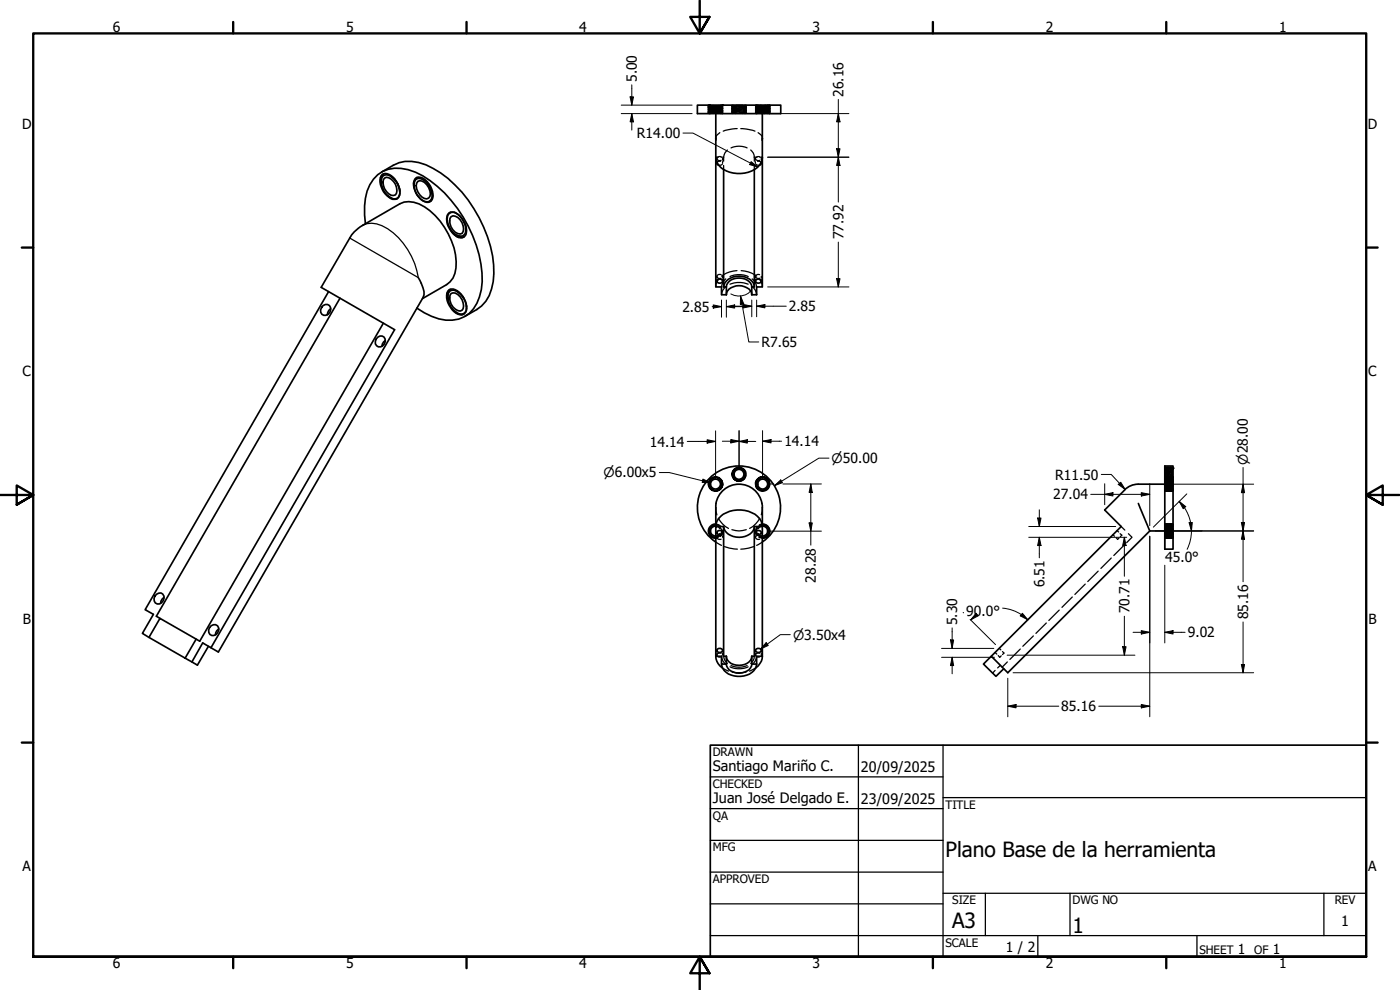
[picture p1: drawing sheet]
<svg xmlns="http://www.w3.org/2000/svg" width="420mm" height="297mm" viewBox="0 0 420 297" stroke-linecap="round" stroke-linejoin="round" font-family="sans-serif">
<!-- layer: Hidden (ANSI) -->
<g fill="none" stroke="#000" stroke-width=".38">
<path d="M212.6 33.8l.1 .2M212.6 33.3l.1 .2zM212.6 32.8l.1 .1zM212.6 31.9h.1M212.6 33.8l.1 .1M212.6 31.6v2M212.6 33.8v.3M212.7 32.2v.2M212.7 33.8h-.1M212.7 31.8l-.1 .1M212.7 31.7l-.1 .2M212.8 34l.1 .1"/>
<path d="M212.8 33.5l.1 .1M212.8 33l.1 .1M212.8 32v.2zM212.9 31.6h.1M212.9 32.9l4 .2-.9 .1M212.9 33.1l3.6 .2-1.2 .2M212.9 31.5l2.4 .2M212.9 32.6h.1M212.9 33.6h-.1M212.9 33.6l-.1 .1M212.9 33.1l-.1 .1M212.9 32.6l-.1 .1"/>
<path d="M212.9 31.5v.1M213 33.1l3.5 .2-1 .2M213 31.5l2.2 .2M213.1 32.9l3.8 .2-1.2 .1M213.2 31.5v.9M213.2 33.3v.8M213.3 31.8l-.7 .1 4.1 .2M213.6 31.8l-1 .1 3.9 .2M214 32.7l2.5 .1-2.3 .2M214.1 34l2.4 .1M214.1 33.5l-1.2 .1 3.6 .2M214.1 32.7l2.4 .1-2.4 .2"/>
<path d="M214.2 33.5l-1.3 .1 3.5 .2M214.3 34l2.5 .1M214.5 33.2l-1.9 .1 2.9 .2M214.8 33.3l-2.2 .1 2.7 .1M215.2 32.2l1.4 .2-3.6 .2M215.3 32.5l1.6 .1-3.3 .2M215.3 33.9l-2.4 .2M215.3 32.2l1.2 .1-3.6 .3M215.5 34l-2.5 .1M215.5 32.5l1.4 .1-3.6 .2M215.7 32.2l-3.1 .1 1.7 .1M216 32.2l-3.4 .2h1.5"/>
<path d="M216 39.8a2.06 2.06 0 0 0-1.2 1.7M216.2 31.5v.9M216.2 33.3v.8M216.5 31.8l-3.6 .3 1.1 .1M216.5 33.6h.4l-4.3 .2 .3 .1M216.5 31.5l.4 .1-2.1 .1M216.5 31.8l-3.6 .3 1.2 .1M216.6 32.8v.1M216.6 33.3l.1 .2M216.6 32.8l.1 .1M216.6 33.3l.1 .1M216.7 33.8v.1"/>
<path d="M216.7 33.3h-.1M216.7 32.2v.2M216.7 31.7v.1M216.7 31.7l.2 1.9M216.7 33v.2zM216.7 32.5v.2zM216.7 33.5l.2 .1M216.8 31.6l-2.3 .1M216.9 33.6l-4.3 .2 .5 .1M216.9 33.8v.3l-.2-.1M216.9 33.6l-.2 .1M216.9 32.1l-.2 .1"/>
<path d="M219.7 34l.1 .1M219.7 34v.1M219.7 33l.1 .1M219.7 31.5v2.5M219.8 32.5l4 .2-.5 .1M219.8 31.5l.1 .1M219.8 33.4v.2M219.8 32.4v.2M219.8 31.9v.2M219.8 33.9l-.1 .1M219.8 32.9h-.1M219.9 33.6l.1 .2"/>
<path d="M219.9 33.1v.2M219.9 32.6v.2M219.9 32.2v.1M220 31.7l-.1 .1M220 33.7l-.1 .1M220.3 31.5v.9M220.3 33.3v.8M220.5 32.2h-.5l3.6 .3-.8 .1M220.8 31.8l2.8 .2-2 .1M220.9 33.9l-1.2 .1 1.2 .1M220.9 33.6l2.9 .1-1.7 .1M220.9 31.5l2.4 .2"/>
<path d="M221.2 38.6l-1.6 .1-2.6 .7M221.6 32.6l-1.6 .2 3.1 .1M222 33.9l1.6 .1-.8 .1M222.1 32.1l1.7 .1-2.9 .2M222.1 32.8l-2.4 .1 2.4 .2M222.3 38.6l1.7 .1 2.6 .7M222.8 33.1l-2.8 .1 1.9 .2M222.8 31.5l-2.3 .2M223.1 33.5h.5l-3.6 .2 .8 .1M223.3 33.1l.6 .1-4.1 .3M223.3 31.8l-3.6 .2 1.2 .1M223.3 31.5v.9"/>
<path d="M223.3 33.3v.8M223.6 34h.1M223.6 33.9v.1M223.6 33.4v.2M223.6 32.9v.2M223.6 32.4v.2M223.6 31.9v.2M223.6 31.5l.1 .1M223.6 34v.1M223.8 33.6v.2M223.8 32.1v.2M223.8 31.7v.1"/>
<path d="M223.8 33.1v.1M223.8 32.6v.2M223.8 33.3h.1M223.8 32.8h.1M223.9 31.5v2.6M226.8 31.5v.2M226.8 32.3v.1M226.8 31.7v.2M226.8 33.7v.1M226.8 31.7h.1M226.8 31.9v.1M226.8 32.1v.1"/>
<path d="M226.8 32.4v1.7M226.8 32.6v.3M226.8 33.7v.2M226.8 33.1v.3M226.8 32.1v.2M226.8 33.6h.1M226.9 31.5l-.1 .2M226.9 31.7h2.6M226.9 34l.1 .1M226.9 33.5v.1M226.9 32.3l.1 .3M226.9 31.9v.2"/>
<path d="M226.9 33.8v.2M226.9 33.3v.2M226.9 32.8l.1 .1M226.9 34v.1M227 34v.1M227 32.9l-.1 .2M227 32.6h-.1M227.1 33.1l3.6 .2-1.2 .1M227.1 34l2.5 .1M227.2 32.1l-.4 .1 4.1 .2M227.3 32.9l3.7 .2h-1.2M227.3 31.7l-.5 .1 4.1 .3"/>
<path d="M227.4 31.5v.9M227.4 33.3v.8M227.5 33.3l3.5 .2h-1.3M227.5 39.8a1.98 1.98 0 0 1 1.3 1.7M228.2 31.8l-1.2 .1 3.6 .3M228.3 33.5l-1.3 .1 3.7 .2M228.3 32.6l2.4 .2-2.5 .1M228.3 33.5l2.4 .2-2.5 .1M228.5 33.6l-1.7 .1 3.1 .1M228.5 31.5l-1.7 .2h.7M228.6 34l2.4 .1M228.6 33.2l-1.8 .1 2.9 .2"/>
<path d="M228.7 31.8l2.2 .1-2.4 .2M229.4 32.2l-2.4 .2 2.6 .2M229.5 33.9l-2.5 .2M229.5 32.2l1.2 .1-3.7 .3M229.5 33.1l1.2 .1-3.6 .3M229.6 31.5l1.1 .2h-1.3M229.7 32.5l-2.9 .2 1.9 .1M229.7 32.5l1.2 .1-3.6 .2M229.8 32.2l-3 .1 1.7 .1M229.9 32.8l1 .1-3.6 .2M230.4 31.5v.9M230.4 33.3v.8"/>
<path d="M230.7 31.8l-3.7 .3 1.3 .1M230.7 32.7l-3.7 .2 1.3 .1M230.7 32.7l.1 .2M230.7 33.8l.1 .1M230.7 31.8l.3 .1M230.8 31.5l-.1 .3M230.8 33.7l-.1 .1M230.8 33.1v.3M230.8 32.1v.3M230.8 33.6v.2M230.8 32.6l-.1 .1M230.9 34l-2.4 .1"/>
<path d="M230.9 33.5v.1M230.9 32.8v.3M230.9 32.3v.3M230.9 34l.1 .1M230.9 34l-.1 .1M230.9 33.3v.2M230.9 33.8l.1 .1M230.9 33.6l-4.1 .2 .5 .1M230.9 34h.1M231 31.5l-2.4 .2M231 31.5v.2M231 31.9l-.1 .3"/>
<path d="M231 31.5l-.1 .2M231 31.9v.1M231 32.1v.1M231 32.4v1.7M214.8 47.2h.8M215.1 47.5a.86 .86 0 0 0 1.3 .6M215.1 47.5v.6M215.1 48.5v.5M216.3 48.4l-.9 .1-.2 .3M216.4 47h-.2a.86 .86 0 0 0-1.1 .5M216.4 47.2h.8M216.8 49.3l-.3 .2-.8 .1"/>
<path d="M216.9 47.5v.6M216.9 48.5v.5M217.2 47.2v1.2M217.2 49.6v1.2M218.3 45a3 3 0 0 0-1.1 2.2M219.4 44.4a6 6 0 0 1 4.8 0M225.3 45a2.7 2.7 0 0 1 1.1 2.2M226.4 47.2h.8M226.4 47.2v1.2M226.4 49.6v1.2M226.7 47.5a.92 .92 0 0 0 1.3 .6M226.7 47.5v.6"/>
<path d="M226.7 48.5v.5M226.8 49.3l.3 .2 .8 .1M227.3 48.4h.5l.6 .4M228 47h-.6l-.7 .5M228 47.2h.8M228.5 47.5v.6M228.5 48.5v.5M215.1 82.9a.86 .86 0 0 0 1.3 .6M215.1 82.9v.5M215.1 83.9v.4M215.6 83.7l-.7 1.6-.1 .8M216.4 82.4l-.2-.1a.86 .86 0 0 0-1.1 .6"/>
<path d="M216.9 82.9v.5M216.9 83.9v.4M217.8 83.7a3.4 3.4 0 0 0-1.3 2.4M217.8 86a3.4 3.4 0 0 0-1.3 2.4M219.1 83a6.6 6.6 0 0 1 5.4 0M219.1 85.3l.4-.2a7.3 7.3 0 0 1 5 .2M221.2 81.2a8.3 8.3 0 0 0-4.7 1.7M222.4 81.2a8.3 8.3 0 0 1 4.7 1.7M225.7 83.7a3.2 3.2 0 0 1 1.4 2.4M225.7 86a3.2 3.2 0 0 1 1.4 2.4M226.7 82.9a.92 .92 0 0 0 1.3 .6M226.7 82.9v.5"/>
<path d="M226.7 83.9v.4M228 82.4l-.6-.1-.7 .6M228 83.7l.7 1.6 .1 .8M228.5 82.9v.5M228.5 83.9v.4M214.4 143.4a1.8 1.8 0 0 0-1.5 1.6 1.8 1.8 0 0 0 1.1 1.9M214.8 157.2l1.4 .6M214.8 157.4l1.3 .5M214.8 157.8l.9 .4 .3 .4M214.8 152.3l.3 2.2M214.9 157.5a1.84 1.84 0 0 0-1.9 1.2 1.84 1.84 0 0 0 .6 2.1M215.1 159.8v.5"/>
<path d="M215.5 143.6a1.82 1.82 0 0 1 1 1.8 1.82 1.82 0 0 1-1.4 1.6M215.6 155.5a7.5 7.5 0 0 0 3 3M215.9 158a1.84 1.84 0 0 1 .5 2 1.84 1.84 0 0 1-1.8 1.2M216.8 159.1a1.79 1.79 0 0 1-.7 1.9l.6-1 .1-.9M216.9 159.8v.5M219.6 158.9a6.3 6.3 0 0 0 4.4 0M220.1 141.8a1.78 1.78 0 0 0 .7 2 1.78 1.78 0 0 0 2.1-.1M220.7 140.9a1.78 1.78 0 0 1 2.1-.1 1.78 1.78 0 0 1 .7 2M226.7 159.8v.5M227 159.6l.3 .8M227.1 159.6l.4 1 1 .5M227.1 158.2l-.3 1 .2 1.1"/>
<path d="M227.2 158.5l-.2 1.1M228 155.5a7.5 7.5 0 0 1-3 3M228.1 157.7l-1 1.2-.1 .7M228.5 159.8v.5M228.8 157.8l-.5 .2-.7 .6M228.8 157.2l-1 .3M228.8 157.4l-1 .3M228.8 152.3l-.3 2.2M229.2 157.6a1.8 1.8 0 0 1 1.5 1.6 1.8 1.8 0 0 1-1.1 1.8M230.3 144.1a1.86 1.86 0 0 0-2.1-.6 1.86 1.86 0 0 0-1.2 1.8M230.7 145.1a1.81 1.81 0 0 1-1.2 1.8 1.81 1.81 0 0 1-2-.5M335.2 159.2l.5 .4"/>
<path d="M336.5 158l1.1 1.1M349.6 158.7v-1.2l.2 1.3 .1-1.5 .2 3.2M349.6 159.5l.1 2v-.4M349.6 145.8v1.5l.1-.9M349.6 140.8l.1 2.4M349.6 143.1l.1 2.4M349.6 147.1v.1M349.6 143.2v.1M349.6 157.4v.1M349.6 140.2h.2M349.6 143.1h.1M349.6 147.4h.1"/>
<path d="M349.6 143.1v.1M349.6 157.8h.8M349.6 143.7h.8M349.6 146.7h.8M349.6 140.8h.8M349.6 143.8h.8M349.6 141.8v2.3M349.6 147.3v.1M349.6 157.2h1.6M349.6 140.4h.1M349.6 144.3l.2 .1M349.7 140.6l.1-.4 .2 4.2v-.2"/>
<path d="M349.7 144.7l-.1 2.2M349.7 140.3h.1M349.7 144.1l.1 .1M349.8 157.9l-.1-.4-.1 2.1M349.8 144.2l-.1-.8-.1 1.6M349.8 145.2l.1-2.1 .2 2.7M349.8 157.4l-.1 .1M349.8 143.1h2.2M349.8 147.4h2.2M349.8 143.5l.3 3.6v-1.1M349.8 143.2h.2M349.9 157.3h-.1"/>
<path d="M349.9 157.2v.1M349.9 143.3l-.2 .1M349.9 157.2l.1 .1M349.9 140.4h.2M349.9 144.3h.2M349.9 144.4h.2M349.9 140.2h.2M350.1 158.4l-.2 2.8-.1-2M350.1 159.5l-.2-2.3-.1 2.7M350.1 143.1l-.3 4.2v-.6M350.1 143.3h.3M350.1 147.2h.3"/>
<path d="M350.1 143.1l-.2 .1M350.1 143.1v.1M350.1 157.6l-.2 3.6-.1-1.1M350.1 143.8l-.2 3.3-.1-1.7M350.1 142l-.1-1.5-.2 3.2M350.1 144.3l.2 3.1 .1-1.9M350.1 157.5h.1M350.1 147.2l-.2-.1-.3 .3M350.2 157.9l.2 3.3 .1-1.6M350.2 144.7l.1-1.3 .2 3.5M350.2 144.4h.1M350.2 140.2h.1"/>
<path d="M350.3 157.4l-.2 .1M350.3 157.3h.1M350.3 140.2l-.2 .1M350.3 140.2v.1M350.3 144.2l.1 2.9 .1-2.1M350.3 143.2h.2M350.3 147.2h.2M350.4 157.5l-.2 4-.1-.8M350.4 142.2l-.1-1.9-.2 2.7M350.4 140.4h.2M350.4 144.3h.2M350.5 158l-.1-.7-.3 4"/>
<path d="M350.5 140.2h1.5M350.5 157.3h.1M350.5 143.2h.1M350.5 158.7l-.1 2.5-.1-2.3M350.5 158.3l.1 3.2 .2-1.6M350.5 144.6l.1 2.7 .2-2.1M350.5 140.8v-.3l-.2 3.6-.2-.9M350.5 147.2h.1M350.6 158.4v-.9l.3 3.7 .1-.4M350.6 143.7v-.3l.3 3.7 .1-.9M350.6 157.4v.1M350.6 143.3h.3"/>
<path d="M350.6 147.2h.1M350.6 157.6l.3 3.6 .1-1.3M350.6 140.3h.2M350.6 144.2h.2M350.7 140.6l-.1 3.3-.1 .4-.1-1.2-.3 4.3v-.4M350.7 157.4l-.1 .1M350.7 147.2h.2M350.8 158.9l-.2 2.6-.1-2.3M350.8 157.3h.1M350.8 157.4l-.2 .1M350.8 157.7l.1-.4 .3 4.2v-.2M350.8 158.7l.1-1.4 .2 3.4"/>
<path d="M350.8 144l.1-.9 .2 3.9M350.8 141l.2 3.4 .1-1.4M350.8 143.2h.4M350.8 147.2h.4M350.9 141.4l-.1 2.7-.2-2.1M350.9 144.3h.2M350.9 140.4l.1 .1M351 145.7l-.2-2.3-.2 2.6M351 157.3h.1M351 158.7l.2-1.2 .2 3.6M351 159.6l.2-2.1 .1 2.9M351 145l.2-1.6 .1 3.3"/>
<path d="M351 140.8l.2 3.3 .1-1.6M351 157.4l.2 .1M351.1 143.3h.3M351.1 147.2l.2 .2M351.1 140.4l-.1 .1M351.2 141.8l.1-1.6 .1 3.2M351.2 144.3l-.2-1.2-.1 3.7M351.2 140.3h.1M351.2 157.4v.1M351.2 144.1l.1 .1M351.2 157.8h.8M351.2 143.7h.8"/>
<path d="M351.2 146.7h.8M351.2 140.8h.8M351.2 143.8h.8M351.3 144.1l-.1 .1M351.3 157.2h.2M351.3 147.2h.2M351.4 141.4l.1-.9 .2 3.6 .1-.4M351.4 144.5l-.1-1.1-.3 3.5M351.4 157.3l-.2 .2M351.4 157.2l.1 .1M351.4 140.4h.2M351.4 144.3l.1 .1"/>
<path d="M351.4 147.2l-.1 .2M351.5 159.9l.2-2.4 .1 2.6M351.5 159.2l-.2-1.9-.1 2.8M351.5 158.2l-.1-.9-.2 3.8M351.5 144.6l-.1-1.5-.2 3.4M351.5 144.3l-.2 3-.1-1.8M351.5 147.2h.2M351.5 143.1l.3 4.3 .1-.6M351.5 157.4l.2 .1M351.5 143.1l-.2 .1M351.5 147.2l.3 .2 .1-.3 .1 .1M351.5 143.1l.2 .1"/>
<path d="M351.6 143.3l.3 .1 .1 2.4M351.6 157.2h.1M351.6 157.4l.1 .1M351.6 144.3l-.1 .1M351.7 144.2h.2M351.7 157.4v.1M351.7 140.2v.1M351.8 159.2l-.1-1.7-.2 3.3M351.8 158.7l-.1 2.8-.2-2.1M351.8 145.5l-.1-2.1-.2 2.8M351.8 144l-.1 3.3-.2-1.5M351.8 143.2h.2"/>
<path d="M351.8 143.5l-.2 3.6-.1-1.4M351.8 140.2l.1 .1M351.9 157.7l-.2 3.8-.2-1M351.9 157.5v-.2l.1 2.2M351.9 141l-.2-.7-.2 3.9M351.9 142.2l.1 2.2v-.3M351.9 157.2l.1 .2M351.9 157.2h.1M351.9 144.5l.1 2.4M351.9 157.3h-.1M351.9 144.3l.1 .1M351.9 140.4l.1 .1"/>
<path d="M351.9 143.3l-.1 .1M352 158v2.5M352 144.4h.1M352 144.4l-1.5-.1v-1.1l.3 3.5M352 158.7l-.1 2.4M352 159.6l-.1 1.6v-.8M352 145l-.1 2.1v-.4M352 140.8v-.3l-.1 2M352 144.3v.1M352 143.1l-.1 2.5M352 143.1v.1M352 147.1v.1"/>
<path d="M214.8 161.4l.7-.1-.7 .2M214.8 162.7l1.7 .9M215.1 161.2a.86 .86 0 0 0 1.3 .6M215.1 160.8v.4M216 160.1l-.3 .4-.9 .3M216.4 160.7h-.9l-.4 .5M216.9 160.8v.4M217.4 164l1.5 .5 2.4 .3M226.2 164l-1.5 .5-2.4 .3M226.7 161.2a.92 .92 0 0 0 1.3 .6M226.7 160.8v.4M227.6 160.1l.7 .7h.5"/>
<path d="M227.7 161.1l1.1 .4M228 161l.8 .3M228 160.7l-.2-.1a.82 .82 0 0 0-1.1 .6M228.5 160.8v.4M228.8 162.7l-1.7 .9M321.8 179.1l-3.1 3.1M325.7 175.2l-3.1 3.2M329.6 171.4l-3.1 3.1M333.5 167.4l-3.1 3.1M334 160.4l.5 .5M335 161.3l.4 .5 .5-.4M336.2 160.1l.5 .5-.5 .4"/>
<path d="M337.4 163.6l-3.1 3.1M338.6 160.1l1.1 1.1-1.6 1.6M349.6 161.5h1.6M349.6 161.3v.1M349.6 160.8h.8M349.6 161.4h.1M349.7 160.1l-.1 1.4v-1M349.8 161.4l-.1 .1M349.9 161.3h.1M350.1 161.4h.1M350.5 161.3h.1M350.5 161.4l.1 .1"/>
<path d="M350.6 161.4v.1M350.7 161.4l-.1 .1M350.8 161.4l-.2 .1M350.9 161.2l.1 .1M350.9 161.2h.1M351.1 161.5h.1M351.2 161.4v.1M351.2 160.8h.8M351.3 161.4l-.1 .1M351.3 161.5h.2M351.4 161.2l.1 .1M351.4 161.2l-.1 .1"/>
<path d="M351.5 161.4l.1 .1M351.6 161.5h.1M351.6 161.4v.1M351.9 161.5h.1M351.9 161.2l.1 .1M351.9 161.2v.1M351.9 161.2l-.1 .1M352 161.3v.1M215.1 196.6a.88 .88 0 0 0 1.3 .5M215.1 195.2v.4M215.1 196.1v.5M216.4 196l-.2-.1a.84 .84 0 0 0-1.1 .7"/>
<path d="M216.5 196.9a3.7 3.7 0 0 0 1.3 2.5M216.9 195.2v.4M216.9 196.1v.5M217.2 196.9a3 3 0 0 0 1.1 2.2M219.4 199.7a6 6 0 0 0 4.8 0M226.4 196.9a2.7 2.7 0 0 1-1.1 2.2M226.7 196.6l.4 .4 .9 .1M226.7 195.2v.4M226.7 196.1v.5M227.1 196.9a3.5 3.5 0 0 1-1.4 2.5M228 196l-.2-.1a.92 .92 0 0 0-1.1 .7M228.5 195.2v.4"/>
<path d="M228.5 196.1v.5M298.6 195.8l.5 .5M299.6 196.7l.4 .5 .5-.4M299.9 194.5l.5 .5M300.2 199.6l-.8 .8M300.9 195.5l.4 .4-.4 .5M302.3 198.6l-1.6 1.6M306.2 194.7l-3.1 3.2M310.1 190.8l-3.1 3.1M314 186.9l-3.1 3.1M317.9 183.1l-3.1 3.1M216.8 200.4l1.9 .9"/>
<path d="M219.1 200.1a6.6 6.6 0 0 0 5.4 0M219.7 201.7l2.1 .2 2.1-.2M226.8 200.4l-1.9 .9M298.6 201.2l-.7 .8"/>
</g>
<!-- layer: Hidden Narrow (ANSI) -->
<g fill="none" stroke="#000" stroke-width=".3">
<path d="M213 31.5v.9M213 33.3v.8M216.5 31.5v.9M216.5 33.3v.8M220 31.5v.9M220 33.3v.8M223.6 31.5v.9M223.6 33.3v.8M227.1 31.5v.9M227.1 33.3v.8M230.6 31.5v.9M230.6 33.3v.8"/>
<path d="M213.2 158.5a1.75 1.75 0 0 1 3.1 0M214.2 143.6a1.72 1.72 0 0 0-1.2 1.6 1.72 1.72 0 0 0 1.2 1.7M215.3 143.6a1.73 1.73 0 0 1 1.2 1.6 1.73 1.73 0 0 1-1.2 1.7M221.2 140.6a1.72 1.72 0 0 0-1.2 1.7 1.72 1.72 0 0 0 1.2 1.6M222.3 140.6a1.71 1.71 0 0 1 1.3 1.7 1.71 1.71 0 0 1-1.3 1.6M227.3 158.5a1.75 1.75 0 0 1 3.1 0M228.3 143.6a1.72 1.72 0 0 0-1.2 1.6 1.72 1.72 0 0 0 1.2 1.7M229.4 143.6a1.73 1.73 0 0 1 1.2 1.6 1.73 1.73 0 0 1-1.2 1.7M349.6 157.6h.8M349.6 143.4h.8M349.6 147h.8M349.6 140.5h.8"/>
<path d="M349.6 144.1h.8M351.2 157.6h.8M351.2 143.4h.8M351.2 147h.8M351.2 140.5h.8M351.2 144.1h.8M216.3 160.2a1.72 1.72 0 0 1-3.1 .1M227.3 160.2a1.72 1.72 0 0 0 3.1 .1M349.6 161.1h.8M351.2 161.1h.8"/>
</g>
<!-- layer: Visible (ANSI) -->
<g fill="none" stroke="#000" stroke-width=".51">
<path d="M209.3 31.5h25v2.6h-25zM214.8 34.1v13.1M228.8 34.1v13.1M114.6 51.6l3.4-2a12.1 12.1 0 0 1 12 .9 38.6 38.6 0 0 1 17.8 26.3 18.4 18.4 0 0 1-2 13.6l-1.3 1.4-1.4 1.1-3.6 2M114.7 52.4a2.45 2.45 0 0 1 3.2 .7 5.8 5.8 0 0 1 1.8 5.9 1.88 1.88 0 0 1-3.1-.1 5.4 5.4 0 0 1-1.9-5.9 1.96 1.96 0 0 1 3 .3 5.5 5.5 0 0 1 2 5.8 2.17 2.17 0 0 1-3.5-.3 5.8 5.8 0 0 1-1.8-6zM115.1 52.2a2.87 2.87 0 0 0-.6 3M115.4 53.5a2.11 2.11 0 0 1 2.7 1 3.5 3.5 0 0 1 .6 4 3 3 0 0 1-3.6-2.9l-.2-.9zM116.5 58.8a2.54 2.54 0 0 0 2.7 .8M117.2 52.9a5.6 5.6 0 0 1 2.8 4.5M125.1 53.3a2.79 2.79 0 0 0-.8 2.8M125.4 54.4a3.1 3.1 0 0 1 3.6 2.9 1.66 1.66 0 0 1-.9 2.4 4 4 0 0 1-3.1-4.7zM128.5 55.4a4.2 4.2 0 0 1 .8 4.6 2.29 2.29 0 0 1-3.5-.8 4.8 4.8 0 0 1-1.1-5.6 2.55 2.55 0 0 1 3.6 1 5.3 5.3 0 0 1 1.4 5.3 1.87 1.87 0 0 1-2.8 .3 5.5 5.5 0 0 1-2.3-6.1 1.87 1.87 0 0 1 2.8 .2l1.5 1.8 .8 2"/>
<path d="M214.8 47.2v38.9h1.7v2.3h1.5M214.8 41.5l.1 .5M214.8 47.2a5.5 5.5 0 0 0 5.3 4.7 8.4 8.4 0 0 0 7.9-2.4l.7-1.5 .1-.8M215.2 48.8v.5l.5 .3M217.2 50.8v35.3M226.4 50.8v35.3h-.8M228.4 48.8v.5l-.5 .3M228.8 47.2v38.9h-1.7v2.3h-1.5M228.8 41.5l-.1 .5M109.7 67.1a17.4 17.4 0 0 1 2.4-13.3 9.4 9.4 0 0 1 10.4-2.9 29.1 29.1 0 0 1 14.8 11.6 37.8 37.8 0 0 1 7.4 22 12.1 12.1 0 0 1-5.4 10.5 12.3 12.3 0 0 1-12-1.2l-2.2-1.4M129.3 60.3l-.4 .1M134.9 63.8a3.5 3.5 0 0 1 4 2.2 4 4 0 0 1 .3 4.5 2.91 2.91 0 0 1-3.9-1.7 3.7 3.7 0 0 1-.4-4.9 2.52 2.52 0 0 1 3.3 1 5.1 5.1 0 0 1 1.3 6 2.11 2.11 0 0 1-3-.4 5.2 5.2 0 0 1-1.9-6.4z"/>
<path d="M135.3 63.7l-.2 .1M135.4 65a2.15 2.15 0 0 1 2.7 1 3.7 3.7 0 0 1 .6 4 3 3 0 0 1-3.6-2.8l-.2-.9zM137.3 70.7a1.91 1.91 0 0 0 2 .3M97 91.7a1.44 1.44 0 0 1 1.9 0 1.44 1.44 0 0 1 .1 2 1.46 1.46 0 0 1-2.1 .8 1.46 1.46 0 0 1-.4-2.2zM98.6 87.5l-55 95.4 2.4 1.4-3.3 5.7 2 1.2M99.3 92.6l-.6 .5-.5 1.4M102 89.5l-55.1 95.4 1.1 .6M115.1 97l-55.2 95.4-1-.6M125.5 83.3l.5 .9a9.3 9.3 0 0 1 1.3 4.2l-.3 .8-61.5 106.4-2.2-1.2M126.8 89.6l7.2-4.2a6.8 6.8 0 0 0 2.9-6.9 21.6 21.6 0 0 0-11.1-17.3 6.6 6.6 0 0 0-5.8-.1l-12 7a9.5 9.5 0 0 0-3 3.3l-8.6 14.8 22 12.7-55.1 95.5-2.5-1.5-3.2 5.7 1.6 1 3.3-5.7M134.6 87.1a3.1 3.1 0 0 1 4.2 1.8 4 4 0 0 1 .6 4.9 2.62 2.62 0 0 1-3.6-1.2 5.1 5.1 0 0 1-1.1-4.9 1.87 1.87 0 0 1 3 .1 5.6 5.6 0 0 1 2.1 5.8 1.89 1.89 0 0 1-3 .4 5.9 5.9 0 0 1-2.5-6.4zM135.1 86.8a2.87 2.87 0 0 0-.6 3"/>
<path d="M135.4 88.1a3 3 0 0 1 3.6 2.8 1.69 1.69 0 0 1-.9 2.4 3.7 3.7 0 0 1-2.7-5.2zM136.5 93.4a2.41 2.41 0 0 0 2.7 .8M137.3 87.5l1.5 1.3 .4 .7M140 91.7v.3M215.2 84.1a.87 .87 0 0 1 1-.4 .87 .87 0 0 1 .6 .9 .87 .87 0 0 1-1 .4 .87 .87 0 0 1-.6-.9zM217.2 86.1a4.4 4.4 0 0 1 5.5-3.2 3.9 3.9 0 0 1 3.7 3.2M217.2 86.1h.8M218 86.1a3.6 3.6 0 0 1 4.6-2.6 3.1 3.1 0 0 1 3 2.6M218 88.4a3.8 3.8 0 0 1 5.5-2.4 2.71 2.71 0 0 1 2.1 2.4M218 86.1v2.3M225.6 86.1v2.3M226.8 84.1a.88 .88 0 0 1 1-.3 .88 .88 0 0 1 .6 .8l-.2 .2a.81 .81 0 0 1-1 .1 .81 .81 0 0 1-.4-.8z"/>
<path d="M113.4 101.1a1.42 1.42 0 0 1 1.9 .1 1.42 1.42 0 0 1 .1 2 1.46 1.46 0 0 1-2.1 .7 1.46 1.46 0 0 1-.4-2.2zM115.6 102.2l-.9 1-.1 .7M349.6 139.8h2.4v25h-2.4zM213 143.9a2.1 2.1 0 0 1 2.9-.6 2.1 2.1 0 0 1 .7 2.9 2.1 2.1 0 0 1-2.9 .7 2.01 2.01 0 0 1 0-3.2 2.01 2.01 0 0 1 3.1 1 2.01 2.01 0 0 1-1.9 2.6 2.12 2.12 0 0 1-2-1.1 2.12 2.12 0 0 1 .1-2.3zM214.8 157.8a1.49 1.49 0 0 0-1.6 1.5 1.49 1.49 0 0 0 1.6 1.5M214.8 157.4a2 2 0 0 0-2 2 2 2 0 0 0 2 2M214.8 157.2a2.13 2.13 0 0 0-2.2 2.1 2.13 2.13 0 0 0 2.2 2.2M215.5 159.3a.81 .81 0 0 1 .9-.1 .81 .81 0 0 1 .4 .9 .87 .87 0 0 1-1 .3 .87 .87 0 0 1-.6-.8zM216.6 147.6a7 7 0 0 1 7.7-1.8 7 7 0 0 1 4.5 6.5v5.7a5.1 5.1 0 0 0-4.2-4.6 8.1 8.1 0 0 0-9.4 2.9l-.4 1.7v-5.7a6.5 6.5 0 0 1 1.8-4.7zM217.2 158a4.4 4.4 0 0 0 5.5 3.1 3.9 3.9 0 0 0 3.7-3.1M220.4 140.8a2.06 2.06 0 0 1 3.2 .3 2.06 2.06 0 0 1-1 3 2.06 2.06 0 0 1-2.8-1.6 1.93 1.93 0 0 1 2.5-1.9 1.93 1.93 0 0 1 1.1 2.9 1.93 1.93 0 0 1-3.1 .2 1.99 1.99 0 0 1 .1-2.9zM227.1 159.3a.81 .81 0 0 1 .9-.1 .81 .81 0 0 1 .4 .9l-.2 .2a.8 .8 0 0 1-1 .1 .8 .8 0 0 1-.4-.8z"/>
<path d="M227.7 143.4a2 2 0 0 1 3.1 1.2 2 2 0 0 1-2.2 2.4 2 2 0 0 1-1.5-2.9 2.11 2.11 0 0 1 3.5-.1 2.11 2.11 0 0 1-1.1 3.3 2.11 2.11 0 0 1-2.7-2.1l.1-.8zM228.8 157.2a2.07 2.07 0 0 1 2.2 2.1 2.07 2.07 0 0 1-2.2 2M228.8 157.4a2.04 2.04 0 0 1 2.2 2 2.04 2.04 0 0 1-2.2 2.1M228.8 158h-2.4v38.9h-.8M228.8 158v38.9h-1.7v2.3M228.8 157.8a1.49 1.49 0 0 1 1.6 1.5 1.49 1.49 0 0 1-1.6 1.5M341.6 151.1l3.5 8.2M345.1 159.3l-42.6 42.6-5-5M345.1 159.3h4.5M349.6 145.3h-8l-2.5 .5-1.1 .7-6.5 6.5 5 5-41.4 41.2 3.8 3.7 2.3-2.3M47 178.3a1.39 1.39 0 0 1 1.9 0 1.39 1.39 0 0 1 .1 2 1.45 1.45 0 0 1-2.1 .8 1.45 1.45 0 0 1-.4-2.2zM49.2 179.2l-.9 1.1-.1 .7"/>
<path d="M214.8 162.6a12.5 12.5 0 0 1-2.4-18.6 12.5 12.5 0 0 1 18.7 0 12.5 12.5 0 0 1-2.3 18.6M48 185.5l10.9 6.3-3.3 5.7-10.9-6.3zM55.6 197.5l2 1.1M63.4 187.8a1.37 1.37 0 0 1 1.6-.2 1.37 1.37 0 0 1 .7 1.4 1.57 1.57 0 0 1-1.2 1.6 1.57 1.57 0 0 1-1.8-.8l-.1-.7 .3-.8zM65.7 188.7l-.6 .5-.5 1.3M214.8 196.9a4.2 4.2 0 0 0 2 3.5M215.2 194.9a.87 .87 0 0 1 1-.4 .87 .87 0 0 1 .6 .9 .87 .87 0 0 1-1 .4 .87 .87 0 0 1-.6-.9zM216.5 199.2a4.6 4.6 0 0 0 4.8 3.7 4.9 4.9 0 0 0 5.8-3.7M218 196.9a3.6 3.6 0 0 0 4.6 2.7 3.1 3.1 0 0 0 3-2.7M218 199.2a3.8 3.8 0 0 0 5.5 2.5 2.71 2.71 0 0 0 2.1-2.5M218 196.9h-.8v-38.9h-2.4v38.9h1.7v2.3h1.5M218 196.9v2.3"/>
<path d="M225.6 196.9v2.3M225.6 199.2h1.5M226.8 194.9a.88 .88 0 0 1 1-.3 .88 .88 0 0 1 .6 .8l-.2 .2a.81 .81 0 0 1-1 .1 .81 .81 0 0 1-.4-.8zM228.8 196.9a4.2 4.2 0 0 1-2 3.5"/>
<circle cx="214.7" cy="145.2" r="1.49"/>
<circle cx="221.8" cy="142.3" r="1.49"/>
<circle cx="228.9" cy="145.2" r="1.49"/>
</g>
<!-- layer: Hidden (ANSI) -->
<g fill="#000">
<circle cx="212.6" cy="31.5" r=".19"/>
<circle cx="212.6" cy="31.6" r=".19"/>
<circle cx="212.9" cy="31.5" r=".19"/>
<circle cx="216.9" cy="31.6" r=".19"/>
<circle cx="216.9" cy="31.5" r=".19"/>
<circle cx="231" cy="31.5" r=".19"/>
<circle cx="349.6" cy="157.2" r=".19"/>
<circle cx="349.6" cy="157.4" r=".19"/>
<circle cx="349.6" cy="147.2" r=".19"/>
<circle cx="349.6" cy="147.4" r=".19"/>
<circle cx="349.6" cy="143.1" r=".19"/>
<circle cx="352" cy="140.5" r=".19"/>
<circle cx="352" cy="140.4" r=".19"/>
<circle cx="349.6" cy="161.4" r=".19"/>
<circle cx="349.6" cy="161.5" r=".19"/>
</g>
<!-- layer: Visible Narrow (ANSI) -->
<path d="M114.9 52.2l-.7 1.1M108.8 67.6a7.1 7.1 0 0 1 7.5 1 22.1 22.1 0 0 1 9.2 14.7l-20.5-11.9M129.2 60.4l-.9 .2M134.3 66.7a6.5 6.5 0 0 0 3.3 4.5M135.1 63.7l-.6 .7M134.9 86.9a2.05 2.05 0 0 0-.9 1.8" fill="none" stroke="#000" stroke-width=".38"/>
<!-- layer: Border (ANSI) -->
<g fill="none" stroke="#000" stroke-width=".7">
<path d="M70 6.6v3.4M140 6.6v3.4M210 0v10l-2.9-4.9h5.8l-2.9 4.9 2.9-4.9M280 6.6v3.4M350 6.6v3.4M6.5 74.3h3.5M410 74.3h3.4M0 148.5h10l-5-2.8v5.7l5-2.9-5 2.9M420 148.5h-10l5-2.8v5.7l-5-2.9 5 2.9M6.5 222.8h3.5M410 222.8h3.4M10 287.1v-277.1h400v277.1h-400h400"/>
<path d="M70 287.1v3.4M140 287.1v3.4M212.9 292l-2.9-4.9 2.9 4.9h-5.8l2.9-4.9v9.9M280 287.1v3.4M350 287.1v3.4"/>
</g>
<!-- layer: Title (ANSI) -->
<g fill="none" stroke="#000" stroke-width=".38">
<path d="M213.2 233.1h69.8M257.6 223.6v63.5M283 239.3h127M283 223.6v63.5M213.2 242.6h69.8M213.2 252.1h69.8M213.2 261.7h69.8M213.2 271.2h69.8M283 268h127M295.7 268v12.7M321.1 268v12.7M397.3 268v12.7"/>
<path d="M213.2 280.7h196.8M311.5 280.7v6.4M359.2 280.7v6.4"/>
</g>
<path d="M213.2 223.6h196.8v63.5h-196.8z" fill="none" stroke="#000" stroke-width=".51"/>
<!-- layer: Dimension (ANSI) -->
<g fill="none" stroke="#000" stroke-width=".3">
<path d="M186.4 31.5h21.3M186.4 34.1h21.3M189.1 29.1h1l-.5 2.4zM189.6 34.1l.5 2.5h-1zM189.6 25.4v6.1M189.6 34.1v4.9M205 39.9h3l19.4 10.2M230.4 34.1h24.4M251.6 34.1l.5 2.5h-1zM251.6 29.8v30.8M225.4 48.5l2 1.6-2.4-.7zM230.4 47.2h24.4"/>
<path d="M251.1 44.6h1l-.5 2.6zM251.6 47.2l.5 2.4h-1zM251.6 72.6v13.5M213.7 92h2.8M214.1 91.5l2.4 .5-2.4 .4zM216.5 90v5.2M218 92l2.5-.5v.9zM218 92h4.9M218 90v5.2M220.6 91.9h5M222.2 88.8l1 2.4-1 .2zM222.2 88.8l2.5 13.8h3"/>
<path d="M223.1 91.4l2.5 .5-2.5 .5zM225.3 87.2a4.7 4.7 0 0 1-6 1M225.6 90v5M227.1 91.9l2.5-.5v1zM227.1 91.9h8.9M227.1 90v5M230.4 86.1h24.4M251.1 83.6h1l-.5 2.5zM206.2 132.4h8.6M212.2 131.9l2.6 .5-2.6 .6zM214.8 129.3v14.3M216.8 132.4h5"/>
<path d="M219.3 131.9l2.5 .5-2.5 .5zM221.8 132.4l2.5-.5v1.1zM221.8 129.2v11.5M221.8 132.4h5M228.9 132.4l2.5-.5v1zM228.9 132.4h5.7M228.9 129.2v14.4M248.8 137.5h-3.1l-13.3 8.2M197.9 141.8h3l12.4 3M210.9 143.7l2.4 1.1h-2.5zM230.4 159.4h16.1M230.4 145.2h1.8"/>
<path d="M232.4 145.7l1.9-1.7 .5 .8zM234.9 145.2h11.6M242.8 156.9h1l-.5 2.5zM243.3 145.2l.5 2.6h-1zM243.3 145.2v18.4M308.7 158h26.1M311.4 155.4h1l-.5 2.6zM311.9 153v5M327.3 148.3h17.8M330.5 142.4h3l4.2 4.5M331.5 148.3l2.5-.5v1zM331.5 145.1v6.3"/>
<path d="M335.6 145.3l.8-.6 1.3 2.2zM342.5 147.8l2.6 .5-2.6 .5zM345.1 145.1v12.6M346.6 159.3h29.6M351.2 145.3h25M353.9 150.4l2 1.6-.8 .6zM353.9 150.4l1.6 1.9 1 1.9 .8 2.6 .3 2.5a12.5 12.5 0 0 1-1.3 5.5M356.2 148.2l-10.1 10M356.9 156.8h.9l-.2 2.5zM372.6 156.8h.9l-.4 2.5zM373.1 159.3l.4 2.5h-.9zM373.1 145.3l.4 2.5h-.9z"/>
<path d="M373.1 140.3v34.2M308.7 161.2h29.4M311.9 161.2l.5 2.5h-1zM311.9 161.2v6.2M337.4 161.2l.5 2.5h-1zM337.4 161.2v11.7M345.1 160.9v54.2M349.6 160.9v3.9M349.6 169.6v23.3M229.9 192.8l.7 .9-2.4 1zM237.2 190.4h-3l-6 4.3M282.6 194.5h15.7"/>
<path d="M282.6 197.2h15.8M285.2 192h1l-.4 2.5zM285.8 197.2l.4 2.5h-1zM285.8 188.4v6.1M285.8 197.2v5M289.1 183.8l.1 .1M291.1 185.9l7.7 7.5M292.9 184l.7 .8-2.3 1.2zM293.2 184.4l-1.9 1.6M300.9 182.5a12.1 12.1 0 0 1 5.6 1.9l2 1.6M302.3 196.6h38.3M306.8 184l1.7 2-2.3-1.2z"/>
<path d="M336.9 194h1l-.5 2.6zM337.4 184.9v11.7M340 189.7h5.1M342.5 189.2l2.6 .5-2.6 .5zM349.6 189.7l2.4-.5v1zM349.6 189.7h6.1M372.6 199.4h.9l-.4 2.5zM373.1 186.6v15.3M302.5 211.9l2.4-.5v1zM302.5 211.9h15.3M302.5 203.5v11.6M304 201.9h72.2"/>
<path d="M329.8 211.9h15.3M342.5 211.4l2.6 .5-2.6 .5z"/>
</g>
<g fill="#000">
<path d="M189.1 29.1h1l-.5 2.4zM189.6 34.1l.5 2.5h-1zM251.6 34.1l.5 2.5h-1zM225.4 48.5l2 1.6-2.4-.7zM251.1 44.6h1l-.5 2.6zM251.6 47.2l.5 2.4h-1zM214.1 91.5l2.4 .5-2.4 .4zM218 92l2.5-.5v.9zM223.1 91.4l2.5 .5-2.5 .5zM222.2 88.8l1 2.4-1 .2zM227.1 91.9l2.5-.5v1zM251.1 83.6h1l-.5 2.5z"/>
<path d="M212.2 131.9l2.6 .5-2.6 .6zM219.3 131.9l2.5 .5-2.5 .5zM221.8 132.4l2.5-.5v1.1zM228.9 132.4l2.5-.5v1zM210.9 143.7l2.4 1.1h-2.5zM232.4 145.7l1.9-1.7 .5 .8zM242.8 156.9h1l-.5 2.5zM243.3 145.2l.5 2.6h-1zM311.4 155.4h1l-.5 2.6zM331.5 148.3l2.5-.5v1zM335.6 145.3l.8-.6 1.3 2.2zM342.5 147.8l2.6 .5-2.6 .5z"/>
<path d="M353.9 150.4l2 1.6-.8 .6zM356.9 156.8h.9l-.2 2.5zM372.6 156.8h.9l-.4 2.5zM373.1 145.3l.4 2.5h-.9zM311.9 161.2l.5 2.5h-1zM337.4 161.2l.5 2.5h-1zM373.1 159.3l.4 2.5h-.9zM229.9 192.8l.7 .9-2.4 1zM285.2 192h1l-.4 2.5zM285.8 197.2l.4 2.5h-1zM292.9 184l.7 .8-2.3 1.2zM306.8 184l1.7 2-2.3-1.2z"/>
<path d="M336.9 194h1l-.5 2.6zM342.5 189.2l2.6 .5-2.6 .5zM349.6 189.7l2.4-.5v1zM372.6 199.4h.9l-.4 2.5zM302.5 211.9l2.4-.5v1zM342.5 211.4l2.6 .5-2.6 .5z"/>
</g>
<g font-size="6.3">
<text x="283.8" y="257">Plano Base de la herramienta</text>
<text x="285.8" y="278.6">A3</text>
<text x="321.9" y="280">1</text>
</g>
<g font-size="4.3">
<text x="213.9" y="231.4">Santiago Mariño C.</text>
<text x="258.4" y="231.6">20/09/2025</text>
<text x="213.9" y="240.9">Juan José Delgado E.</text>
<text x="258.4" y="241.2">23/09/2025</text>
<text x="402.5" y="277.9">1</text>
</g>
<g font-size="4.2">
<text x="33.8" y="9.6">6</text>
<text x="103.9" y="9.6">5</text>
<text x="173.9" y="9.6">4</text>
<text x="243.8" y="9.6">3</text>
<text x="313.9" y="9.6">2</text>
<text x="383.9" y="9.6">1</text>
<text x="191.1" y="24.6" transform="rotate(-90 191.1 24.6)">5.00</text>
<text x="253.1" y="29.1" transform="rotate(-90 253.1 29.1)">26.16</text>
<text x="6.7" y="38.7">D</text>
<text x="191.1" y="41.5">R14.00</text>
<text x="410.5" y="38.7">D</text>
<text x="253.1" y="71.8" transform="rotate(-90 253.1 71.8)">77.92</text>
<text x="204.8" y="93.5">2.85</text>
<text x="236.7" y="93.4">2.85</text>
<text x="228.5" y="104.1">R7.65</text>
<text x="6.8" y="113">C</text>
<text x="410.7" y="113">C</text>
<text x="195" y="134">14.14</text>
<text x="235.4" y="133.9">14.14</text>
<text x="316.7" y="143.9">R11.50</text>
<text x="316.1" y="149.8">27.04</text>
<text x="349.7" y="168.8">45.0°</text>
<text x="244.9" y="174.8" transform="rotate(-90 244.9 174.8)">28.28</text>
<text x="313.4" y="176.3" transform="rotate(-90 313.4 176.3)">6.51</text>
<text x="290" y="185">90.0°</text>
<text x="339" y="184.1" transform="rotate(-90 339 184.1)">70.71</text>
<text x="374.6" y="185.8" transform="rotate(-90 374.6 185.8)">85.16</text>
<text x="6.9" y="187.2">B</text>
<text x="287.3" y="187.6" transform="rotate(-90 287.3 187.6)">5.30</text>
<text x="356.5" y="191.2">9.02</text>
<text x="410.7" y="187.2">B</text>
<text x="318.5" y="213.4">85.16</text>
<text x="6.8" y="261.4">A</text>
<text x="410.7" y="261.4">A</text>
<text x="301.9" y="285.6">1 / 2</text>
<text x="371.5" y="286.2">1</text>
<text x="382" y="286.2">1</text>
<text x="33.8" y="290.5">6</text>
<text x="103.9" y="290.5">5</text>
<text x="173.9" y="290.5">4</text>
<text x="243.8" y="290.5">3</text>
<text x="313.9" y="290.5">2</text>
<text x="383.9" y="290.5">1</text>
</g>
<g font-size="3.9">
<text x="181.2" y="143.2">⌀6.00x5</text>
<text x="249.6" y="138.9">⌀50.00</text>
<text x="374.5" y="139.4" transform="rotate(-90 374.5 139.4)">⌀28.00</text>
<text x="238" y="191.9">⌀3.50x4</text>
</g>
<g font-size="3.5">
<text x="213.9" y="226.9">DRAWN</text>
<text x="213.9" y="236.4">CHECKED</text>
<text x="213.9" y="245.9">QA</text>
<text x="283.8" y="242.6">TITLE</text>
<text x="213.9" y="255.4">MFG</text>
<text x="213.9" y="265">APPROVED</text>
<text x="285.8" y="271.3">SIZE</text>
<text x="321.9" y="271.3">DWG NO</text>
<text x="400.6" y="271.3">REV</text>
<text x="283.8" y="284">SCALE</text>
<text x="360" y="286.2">SHEET</text>
<text x="376.4" y="286.2">OF</text>
</g>
</svg>
